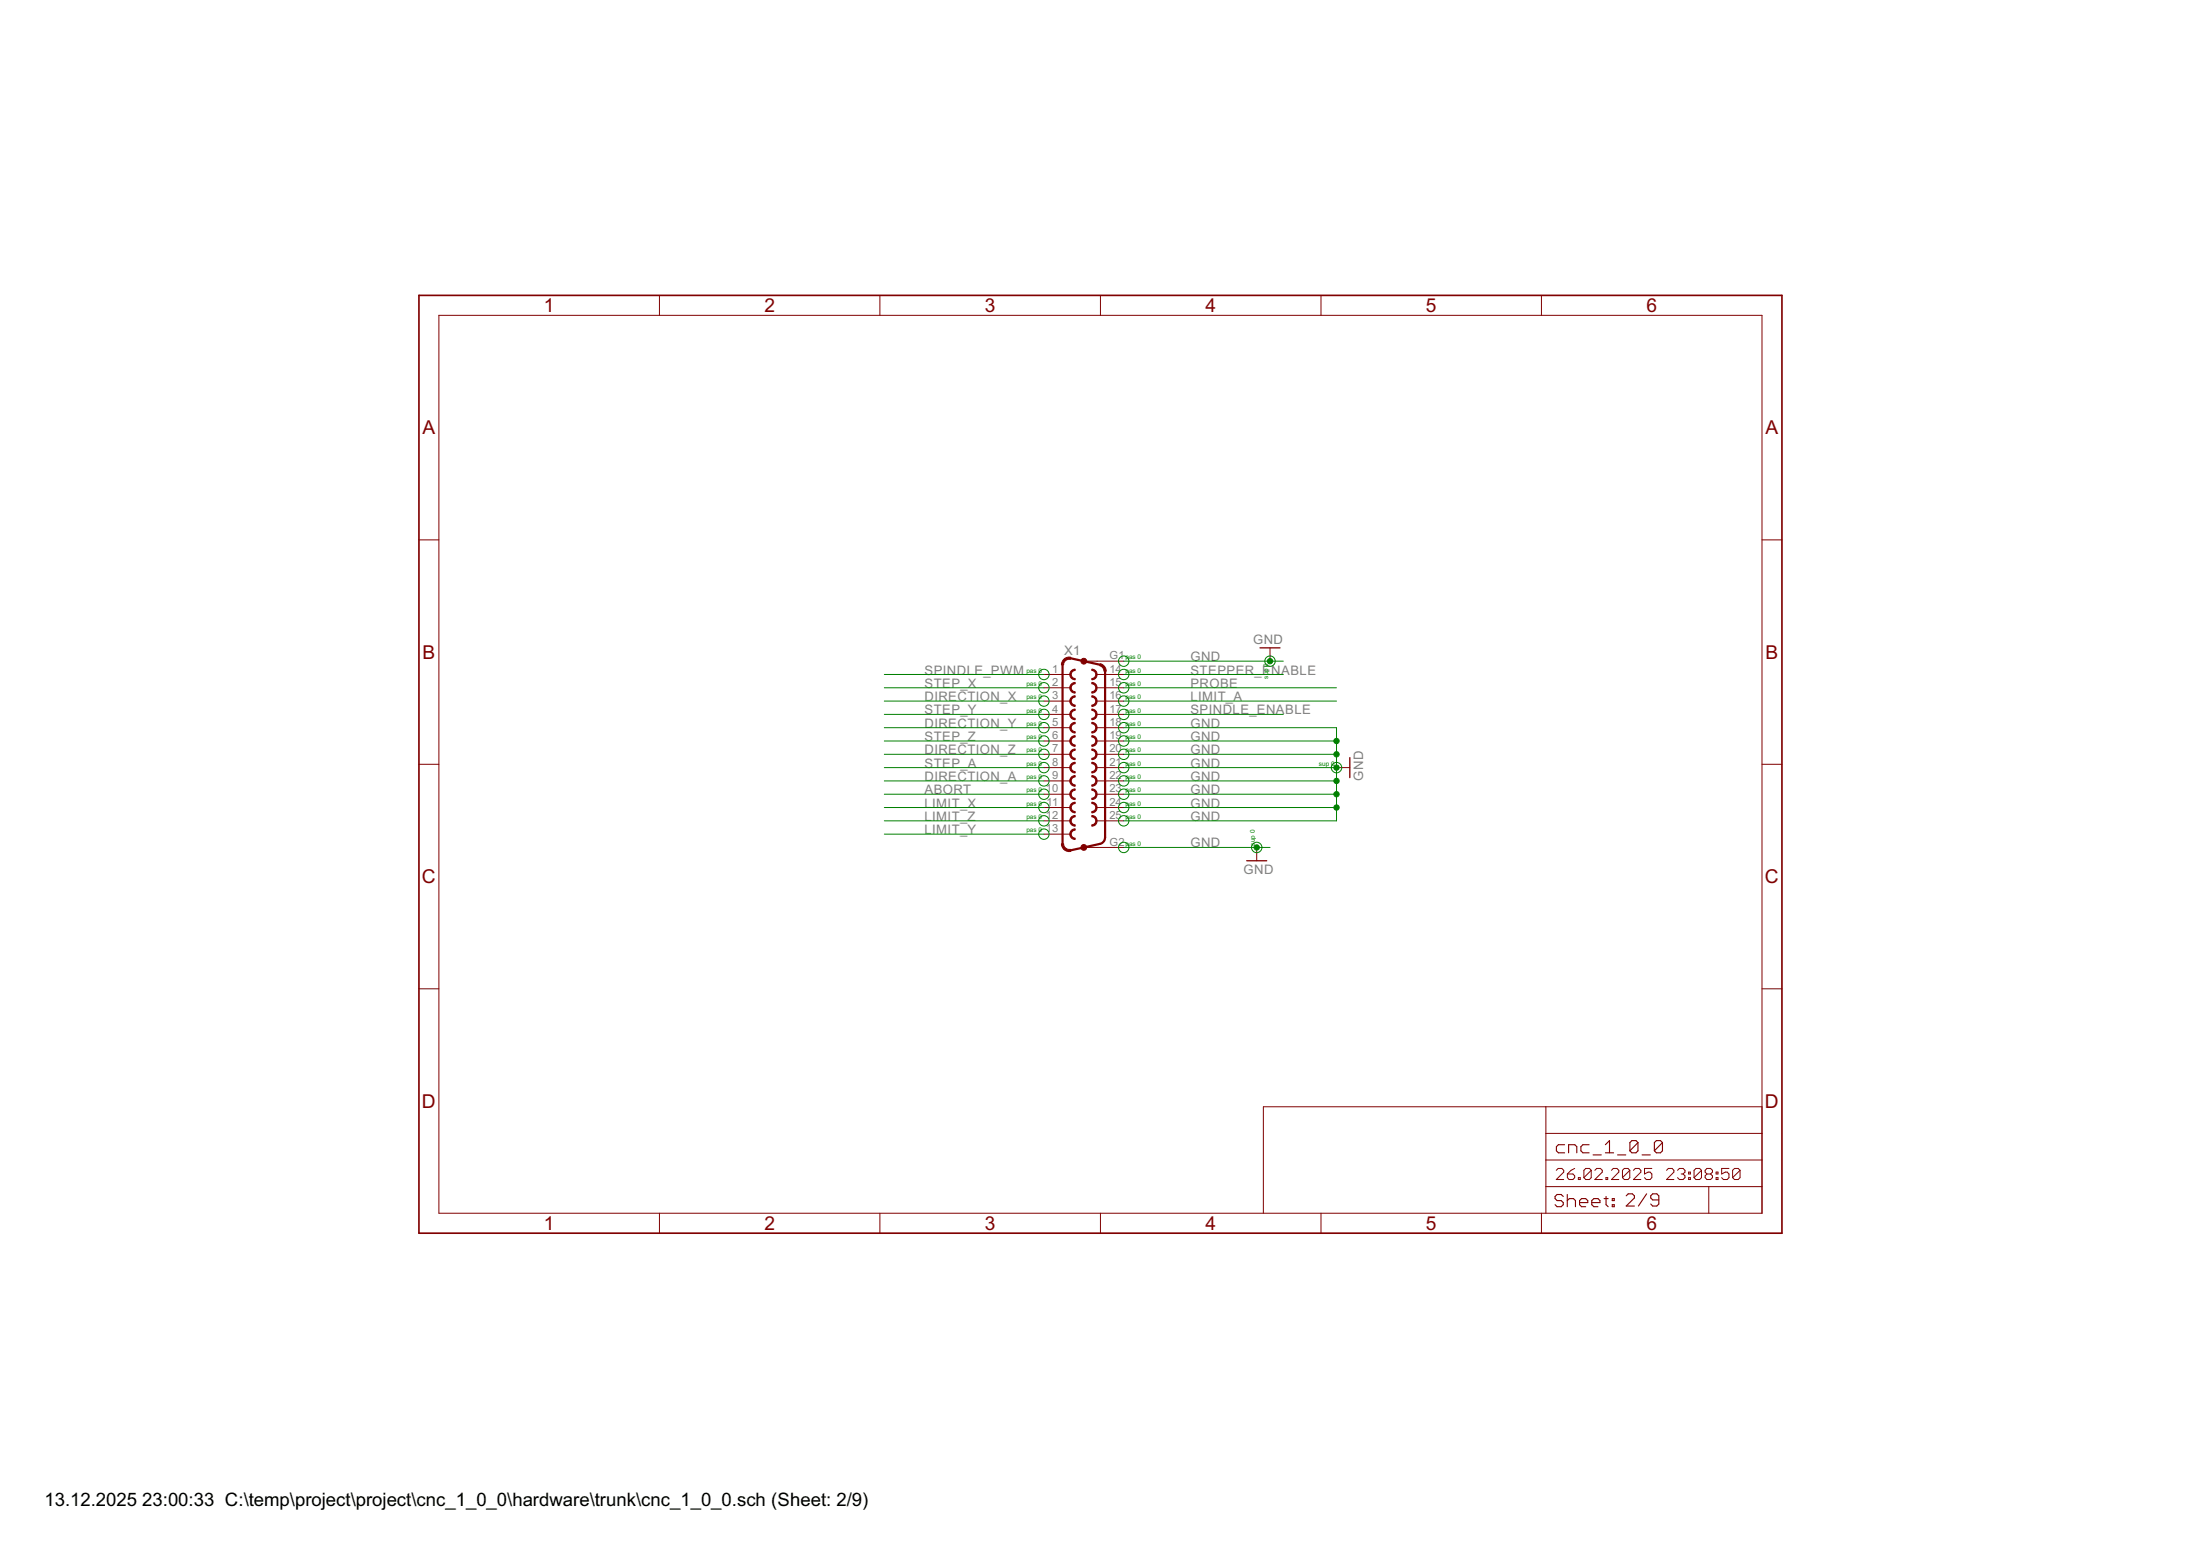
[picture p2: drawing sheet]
<svg xmlns="http://www.w3.org/2000/svg" width="420mm" height="297mm" viewBox="0 0 420 297" stroke-linecap="round" stroke-linejoin="round" font-family="sans-serif">
<g fill="none" stroke="#800000" stroke-width=".19">
<path d="M125.9 56.4v3.8M168 56.4v3.8M210.2 56.4v3.8M252.3 56.4v3.8M294.4 56.4v3.8M83.8 60.2h252.7v171.4h-252.7zM80 103.1h3.8M336.5 103.1h3.8M199.4 128.8h5M199.4 131.3h5M199.4 133.8h5M199.4 136.4h5"/>
<path d="M199.4 138.9h5M207 126.2h7.6M209.5 128.8h5.1M209.5 131.3h5.1M209.5 133.8h5.1M209.5 136.4h5.1M209.5 138.9h5.1M242.5 123.7v2.5M80 145.9h3.8M199.4 141.5h5M199.4 144h5M199.4 146.5h5"/>
<path d="M199.4 149.1h5M199.4 151.6h5M199.4 154.2h5M199.4 156.7h5M199.4 159.2h5M209.5 141.5h5.1M209.5 144h5.1M209.5 146.5h5.1M209.5 149.1h5.1M209.5 151.6h5.1M209.5 154.2h5.1M209.5 156.7h5.1"/>
<path d="M255.2 146.5h2.6M336.5 145.9h3.8M207 161.8h7.6M240 161.8v2.5M80 188.8h3.8M336.5 188.8h3.8M295.2 211.3v20.3M295.2 216.4h41.3M336.5 211.3h-95.2v20.3M125.9 231.6v3.8M168 231.6v3.8M210.2 231.6v3.8"/>
<path d="M252.3 231.6v3.8M294.4 231.6v3.8M295.2 226.5h41.3M295.2 221.4h41.3M297.2 223.4l.4-.3h.7l.3 .3v.4l-1.4 1.4h1.4M299.3 224.1h1.1l.3 .4v.3l-.3 .4h-.7l-.4-.4zM300.7 223.1l-.7 .3-.7 .7M301.4 224.8h.4v.4h-.4zM303.9 223.4v1.4l-.3 .4h-.7l-.4-.4M303.9 223.4l-.3-.3h-.7l-.4 .3v1.4M303.9 223.4l-1.4 1.4M304.6 223.4l.3-.3h.7l.4 .3v.4l-1.4 1.4h1.4"/>
<path d="M306.7 224.8h.3v.4h-.3zM307.8 223.4l.3-.3h.7l.4 .3v.4l-1.4 1.4h1.4M311.3 223.4v1.4l-.4 .4h-.7l-.3-.4M311.3 223.4l-.4-.3h-.7l-.3 .3v1.4M311.3 223.4l-1.4 1.4M312 223.4l.3-.3h.7l.4 .3v.4l-1.4 1.4h1.4M315.5 223.1h-1.4v1l.7-.3h.3l.4 .3v.7l-.4 .4h-.7l-.3-.4M318.3 223.4l.3-.3h.7l.4 .3v.4l-1.4 1.4h1.4M320.4 223.4l.3-.3h.7l.4 .3v.4l-.4 .3M321.1 224.1h.3M321.4 224.1l.4 .4v.3l-.4 .4h-.7l-.3-.4M322.5 224.8h.3v.4h-.3z"/>
<path d="M322.5 223.8h.3v.3h-.3zM325 223.4v1.4l-.4 .4h-.7l-.4-.4M325 223.4l-.4-.3h-.7l-.4 .3v1.4M325 223.4l-1.5 1.4M326 224.1l-.4 .4v.3l.4 .4h.7l.3-.4v-.3l-.3-.4M326 224.1l-.4-.3v-.4l.4-.3h.7l.3 .3v.4l-.3 .3M326 224.1h.7M326.3 226.5v5.1M327.7 224.8h.4v.4h-.4zM327.7 223.8h.4v.3h-.4zM330.2 223.1h-1.4v1l.7-.3h.4l.3 .3v.7l-.3 .4h-.8l-.3-.4M332.3 223.4v1.4l-.3 .4h-.7l-.4-.4"/>
<path d="M332.3 223.4l-.3-.3h-.7l-.4 .3v1.4M332.3 223.4l-1.4 1.4"/>
</g>
<g fill="none" stroke="#800000" stroke-width=".21">
<path d="M298.8 218.5h-1.2l-.4 .4v.8l.4 .4h1.2M303.5 218.5h-1.2l-.4 .4v.8l.4 .4h1.2M306.6 218.5l.8-.8v2.4M312.8 218.1v1.6l-.4 .4h-.7l-.4-.4M312.8 218.1l-.4-.4h-.7l-.4 .4v1.6M312.8 218.1l-1.5 1.6M317.5 218.1v1.6l-.4 .4h-.8l-.3-.4M317.5 218.1l-.4-.4h-.8l-.3 .4v1.6M317.5 218.1l-1.5 1.6M298.6 228.4l-.4-.4h-.8l-.4 .4v.4l.4 .4h.8l.4 .4v.4l-.4 .4h-.8l-.4-.4M299.3 228v2.4M299.3 229.2l.4-.4h.8l.4 .4v1.2"/>
<path d="M299.6 220.1v-1.6h1.2l.3 .4v1.2M301.7 229.6h1.5v-.4l-.4-.4h-.8l-.3 .4v.8l.3 .4h.8M304 229.6h1.6v-.4l-.4-.4h-.8l-.4 .4v.8l.4 .4h.8M304.2 220.5h1.6M306.3 228.8h.8M306.6 220.1h1.6M306.7 228.4v1.6l.4 .4M307.9 228.8h.4v.4h-.4zM307.9 230h.4v.4h-.4zM308.9 220.5h1.6M310.6 228.3l.4-.4h.7l.4 .4v.4l-1.5 1.5h1.5M313.6 220.5h1.6"/>
<path d="M314.5 227.9l-1.6 2.3M316.8 229.1h-1.2l-.3-.4v-.4l.3-.4h.8l.4 .4v1.5l-.4 .4h-.8l-.3-.4"/>
</g>
<path d="M80 56.4h260.3v179h-260.3z" fill="none" stroke="#800000" stroke-width=".32"/>
<g fill="#800000" stroke="#800000" stroke-width=".19">
<path d="M204.7 128l.5-.3h.1v.3a.76 .76 0 0 0-.7 .8 .76 .76 0 0 0 .7 .7v.3a1.01 1.01 0 0 1-.9-.7 1.01 1.01 0 0 1 .3-1.1z" fill-rule="evenodd"/>
<path d="M208.5 127.7a1.02 1.02 0 0 1 1 1.1 1.02 1.02 0 0 1-1 1v-.3a.76 .76 0 0 0 .8-.7 .76 .76 0 0 0-.8-.8z" fill-rule="evenodd"/>
<path d="M204.7 130.5l.5-.2h.1v.2a.76 .76 0 0 0-.7 .8 .76 .76 0 0 0 .7 .8v.2a1.01 1.01 0 0 1-.9-.6 1.01 1.01 0 0 1 .3-1.2z" fill-rule="evenodd"/>
<path d="M208.5 130.3a1.02 1.02 0 0 1 1 1 1.02 1.02 0 0 1-1 1v-.2a.76 .76 0 0 0 .8-.8 .76 .76 0 0 0-.8-.8z" fill-rule="evenodd"/>
<path d="M204.7 133.1l.5-.3h.1v.3a.76 .76 0 0 0-.7 .7 .76 .76 0 0 0 .7 .8v.3a1.01 1.01 0 0 1-.9-.7 1.01 1.01 0 0 1 .3-1.1z" fill-rule="evenodd"/>
<path d="M208.5 132.8a1.02 1.02 0 0 1 1 1 1.02 1.02 0 0 1-1 1.1v-.3a.76 .76 0 0 0 .8-.8 .76 .76 0 0 0-.8-.7z" fill-rule="evenodd"/>
<path d="M204.7 135.6l.5-.2h.1v.2a.76 .76 0 0 0-.7 .8 .76 .76 0 0 0 .7 .7v.3a1.01 1.01 0 0 1-.9-.7 1.01 1.01 0 0 1 .3-1.1z" fill-rule="evenodd"/>
<path d="M208.5 135.4a1.02 1.02 0 0 1 1 1 1.02 1.02 0 0 1-1 1v-.3a.76 .76 0 0 0 .8-.7 .76 .76 0 0 0-.8-.8z" fill-rule="evenodd"/>
<path d="M204.7 138.2l.5-.3h.1v.3a.76 .76 0 0 0-.7 .7 .76 .76 0 0 0 .7 .8v.2a1.01 1.01 0 0 1-.9-.6 1.01 1.01 0 0 1 .3-1.1z" fill-rule="evenodd"/>
<path d="M208.5 137.9a1.02 1.02 0 0 1 1 1 1.02 1.02 0 0 1-1 1v-.2a.76 .76 0 0 0 .8-.8 .76 .76 0 0 0-.8-.7z" fill-rule="evenodd"/>
<path d="M204.7 140.7l.6-.3v.3a.76 .76 0 0 0-.7 .8 .76 .76 0 0 0 .7 .7v.3a1.02 1.02 0 0 1-.9-.7 1.02 1.02 0 0 1 .3-1.1z" fill-rule="evenodd"/>
<path d="M208.5 140.4a1.02 1.02 0 0 1 1 1.1 1.02 1.02 0 0 1-1 1v-.3a.76 .76 0 0 0 .8-.7 .76 .76 0 0 0-.8-.8z" fill-rule="evenodd"/>
<path d="M204.7 143.2l.6-.2v.2a.76 .76 0 0 0-.7 .8 .76 .76 0 0 0 .7 .8v.2a1.02 1.02 0 0 1-.9-.7 1.02 1.02 0 0 1 .3-1.1z" fill-rule="evenodd"/>
<path d="M208.5 143a1.02 1.02 0 0 1 1 1 1.02 1.02 0 0 1-1 1v-.2a.76 .76 0 0 0 .8-.8 .76 .76 0 0 0-.8-.8z" fill-rule="evenodd"/>
<path d="M204.7 145.8l.6-.3v.3a.76 .76 0 0 0-.7 .7 .76 .76 0 0 0 .7 .8v.3a1.02 1.02 0 0 1-.9-.7 1.02 1.02 0 0 1 .3-1.1z" fill-rule="evenodd"/>
<path d="M208.5 145.5a1.02 1.02 0 0 1 1 1 1.02 1.02 0 0 1-1 1.1v-.3a.76 .76 0 0 0 .8-.8 .76 .76 0 0 0-.8-.7z" fill-rule="evenodd"/>
<path d="M204.7 148.3l.6-.2v.2a.76 .76 0 0 0-.7 .8 .76 .76 0 0 0 .7 .7v.3a1.02 1.02 0 0 1-.9-.7 1.02 1.02 0 0 1 .3-1.1z" fill-rule="evenodd"/>
<path d="M208.5 148.1a1.02 1.02 0 0 1 1 1 1.02 1.02 0 0 1-1 1v-.3a.76 .76 0 0 0 .8-.7 .76 .76 0 0 0-.8-.8z" fill-rule="evenodd"/>
<path d="M204.7 150.8l.6-.2v.3a.76 .76 0 0 0-.7 .7 .76 .76 0 0 0 .7 .8v.2a1.02 1.02 0 0 1-.9-.6 1.02 1.02 0 0 1 .3-1.2z" fill-rule="evenodd"/>
<path d="M208.5 150.6a1.02 1.02 0 0 1 1 1 1.02 1.02 0 0 1-1 1v-.2a.76 .76 0 0 0 .8-.8 .76 .76 0 0 0-.8-.7z" fill-rule="evenodd"/>
<path d="M204.7 153.4l.6-.3v.3a.76 .76 0 0 0-.7 .8 .76 .76 0 0 0 .7 .7v.3a1.02 1.02 0 0 1-.9-.7 1.02 1.02 0 0 1 .3-1.1z" fill-rule="evenodd"/>
<path d="M208.5 153.1a1.02 1.02 0 0 1 1 1.1 1.02 1.02 0 0 1-1 1v-.3a.76 .76 0 0 0 .8-.7 .76 .76 0 0 0-.8-.8z" fill-rule="evenodd"/>
<path d="M204.7 155.9l.6-.2v.2a.76 .76 0 0 0-.7 .8 .76 .76 0 0 0 .7 .8v.2a1.02 1.02 0 0 1-.9-.7 1.02 1.02 0 0 1 .3-1.1z" fill-rule="evenodd"/>
<path d="M208.5 155.7a1.02 1.02 0 0 1 1 1 1.02 1.02 0 0 1-1 1v-.2a.76 .76 0 0 0 .8-.8 .76 .76 0 0 0-.8-.8z" fill-rule="evenodd"/>
<path d="M204.7 158.5l.6-.3v.3a.76 .76 0 0 0-.7 .7 .76 .76 0 0 0 .7 .8v.3a1.02 1.02 0 0 1-.9-.7 1.02 1.02 0 0 1 .3-1.1z" fill-rule="evenodd"/>
<path d="M203.1 125.9a1.42 1.42 0 0 1 1.4-.4l-.1 .4-.8 .1a1 1 0 0 0-.5 .9h-.4l.1-.5z" fill-rule="evenodd"/>
<path d="M210.1 126.7l.5 .2a1.5 1.5 0 0 1 .7 1.2h-.5a1.09 1.09 0 0 0-.8-1z" fill-rule="evenodd"/>
<path d="M202.7 161.1h.4a1.08 1.08 0 0 0 1.3 1l.1 .4a1.46 1.46 0 0 1-1.8-1.4z" fill-rule="evenodd"/>
<circle cx="207" cy="126.2" r=".56"/>
<circle cx="207" cy="161.8" r=".56"/>
</g>
<path d="M202.9 126.9v34.2M204.5 125.7l5.6 1.2M211.1 128.1l-.1 32-.2 .6-.5 .3-5.8 1.3" fill="none" stroke="#800000" stroke-width=".42"/>
<path d="M240.6 123.7h3.9M257.8 144.6v3.8M238.1 164.3h3.8" fill="none" stroke="#800000" stroke-width=".25"/>
<g fill="none" stroke="#008000" stroke-width=".19">
<path d="M168.9 128.8h30.5M168.9 131.3h30.5M168.9 133.8h30.5M168.9 136.4h30.5M168.9 138.9h30.5M214.6 128.8h30.5M214.6 131.3h40.6M214.6 133.8h40.6M214.6 136.4h30.5M214.6 138.9h40.6v17.8h-40.6M214.6 126.2h30.5M168.9 141.5h30.5"/>
<path d="M168.9 144h30.5M168.9 146.5h30.5M168.9 149.1h30.5M168.9 151.6h30.5M168.9 154.2h30.5M168.9 156.7h30.5M168.9 159.2h30.5M214.6 141.5h40.6M214.6 144h40.6M214.6 146.5h40.6M214.6 149.1h40.6M214.6 151.6h40.6"/>
<path d="M214.6 154.2h40.6M214.6 161.8h27.9"/>
<circle cx="199.4" cy="136.4" r=".99"/>
<circle cx="199.4" cy="138.9" r=".99"/>
<circle cx="199.4" cy="128.8" r=".99"/>
<circle cx="199.4" cy="131.3" r=".99"/>
<circle cx="199.4" cy="133.8" r=".99"/>
<circle cx="214.6" cy="136.4" r=".99"/>
<circle cx="214.6" cy="126.2" r=".99"/>
<circle cx="214.6" cy="128.8" r=".99"/>
<circle cx="214.6" cy="138.9" r=".99"/>
<circle cx="214.6" cy="131.3" r=".99"/>
<circle cx="214.6" cy="133.8" r=".99"/>
<circle cx="242.5" cy="126.2" r=".99"/>
<circle cx="199.4" cy="151.6" r=".99"/>
<circle cx="199.4" cy="156.7" r=".99"/>
<circle cx="199.4" cy="144" r=".99"/>
<circle cx="199.4" cy="154.2" r=".99"/>
<circle cx="199.4" cy="159.2" r=".99"/>
<circle cx="199.4" cy="141.5" r=".99"/>
<circle cx="199.4" cy="146.5" r=".99"/>
<circle cx="199.4" cy="149.1" r=".99"/>
<circle cx="214.6" cy="151.6" r=".99"/>
<circle cx="214.6" cy="156.7" r=".99"/>
<circle cx="214.6" cy="144" r=".99"/>
<circle cx="214.6" cy="141.5" r=".99"/>
<circle cx="214.6" cy="146.5" r=".99"/>
<circle cx="214.6" cy="149.1" r=".99"/>
<circle cx="214.6" cy="154.2" r=".99"/>
<circle cx="255.2" cy="146.5" r=".99"/>
<circle cx="214.6" cy="161.8" r=".99"/>
<circle cx="240" cy="161.8" r=".99"/>
</g>
<g fill="#008000" stroke="#008000" stroke-width=".19">
<circle cx="242.5" cy="126.2" r=".51"/>
<circle cx="240" cy="161.8" r=".51"/>
<circle cx="255.2" cy="141.5" r=".51"/>
<circle cx="255.2" cy="144" r=".51"/>
<circle cx="255.2" cy="146.5" r=".51"/>
<circle cx="255.2" cy="149.1" r=".51"/>
<circle cx="255.2" cy="151.6" r=".51"/>
<circle cx="255.2" cy="154.2" r=".51"/>
</g>
<g font-size="4.1" fill="#800000">
<text x="103.9" y="59.6">1</text>
<text x="146" y="59.6">2</text>
<text x="188.1" y="59.6">3</text>
<text x="230.2" y="59.6">4</text>
<text x="272.3" y="59.6">5</text>
<text x="314.4" y="59.6">6</text>
<text x="80.7" y="82.9">A</text>
<text x="337.2" y="82.9">A</text>
<text x="80.7" y="125.8">B</text>
<text x="337.2" y="125.8">B</text>
<text x="80.6" y="168.6">C</text>
<text x="337.1" y="168.6">C</text>
<text x="80.6" y="211.5">D</text>
<text x="337.1" y="211.5">D</text>
<text x="103.9" y="234.8">1</text>
<text x="146" y="234.8">2</text>
<text x="188.1" y="234.8">3</text>
<text x="230.2" y="234.8">4</text>
<text x="272.3" y="234.8">5</text>
<text x="314.4" y="234.8">6</text>
</g>
<g font-size="4">
<text x="8.5" y="287.5">13.12.2025</text>
<text x="27.2" y="287.5">23:00:33 C:\temp\project\project\cnc_1_0_0\hardware\trunk\cnc_1_0_0.sch (Sheet: 2/9)</text>
</g>
<g font-size="2.8" fill="#808080">
<text x="203.2" y="125">X1</text>
<text x="239.3" y="122.9">GND</text>
<text x="176.6" y="128.8">SPINDLE_PWM</text>
<text x="176.6" y="131.3">STEP_X</text>
<text x="227.3" y="128.8">STEPPER_ENABLE</text>
<text x="227.3" y="131.3">PROBE</text>
<text x="227.3" y="126.2">GND</text>
<text x="176.6" y="133.8">DIRECTION_X</text>
<text x="176.6" y="136.4">STEP_Y</text>
<text x="227.3" y="133.8">LIMIT_A</text>
<text x="227.3" y="136.4">SPINDLE_ENABLE</text>
<text x="176.6" y="138.9">DIRECTION_Y</text>
<text x="176.6" y="141.5">STEP_Z</text>
<text x="176.6" y="144">DIRECTION_Z</text>
<text x="227.3" y="138.9">GND</text>
<text x="227.3" y="141.5">GND</text>
<text x="227.3" y="144">GND</text>
<text x="176.6" y="146.5">STEP_A</text>
<text x="176.6" y="149.1">DIRECTION_A</text>
<text x="227.3" y="146.5">GND</text>
<text x="227.3" y="149.1">GND</text>
<text x="260.3" y="149" transform="rotate(-90 260.3 149)">GND</text>
<text x="176.6" y="151.6">ABORT</text>
<text x="176.6" y="154.2">LIMIT_X</text>
<text x="227.3" y="151.6">GND</text>
<text x="227.3" y="154.2">GND</text>
<text x="176.6" y="156.7">LIMIT_Z</text>
<text x="176.6" y="159.2">LIMIT_Y</text>
<text x="227.3" y="161.8">GND</text>
<text x="227.3" y="156.7">GND</text>
<text x="237.5" y="166.9">GND</text>
</g>
<g font-size="2.4" fill="#808080">
<text x="211.9" y="125.9">G1</text>
<text x="200.9" y="128.4">1</text>
<text x="200.9" y="130.9">2</text>
<text x="211.9" y="128.4">14</text>
<text x="211.9" y="130.9">15</text>
<text x="200.9" y="133.5">3</text>
<text x="200.9" y="136">4</text>
<text x="211.9" y="133.5">16</text>
<text x="211.9" y="136">17</text>
<text x="200.9" y="138.6">5</text>
<text x="200.9" y="141.1">6</text>
<text x="200.9" y="143.6">7</text>
<text x="211.9" y="138.6">18</text>
<text x="211.9" y="141.1">19</text>
<text x="211.9" y="143.6">20</text>
<text x="200.9" y="146.2">8</text>
<text x="200.9" y="148.7">9</text>
<text x="211.9" y="146.2">21</text>
<text x="211.9" y="148.7">22</text>
<text x="199.7" y="151.3">10</text>
<text x="199.9" y="153.8">11</text>
<text x="211.9" y="151.3">23</text>
<text x="211.9" y="153.8">24</text>
<text x="199.7" y="156.3">12</text>
<text x="199.7" y="158.9">13</text>
<text x="211.9" y="156.3">25</text>
<text x="211.9" y="161.4">G2</text>
</g>
<g font-size="1.4" fill="#008000">
<text x="215" y="125.9">pas 0</text>
<text x="196" y="128.4">pas 0</text>
<text x="196" y="130.9">pas 0</text>
<text x="215" y="128.4">pas 0</text>
<text x="215" y="130.9">pas 0</text>
<text x="242.2" y="129.6" transform="rotate(-90 242.2 129.6)">sup 0</text>
<text x="196" y="133.5">pas 0</text>
<text x="196" y="136">pas 0</text>
<text x="215" y="133.5">pas 0</text>
<text x="215" y="136">pas 0</text>
<text x="196" y="138.6">pas 0</text>
<text x="196" y="141.1">pas 0</text>
<text x="196" y="143.6">pas 0</text>
<text x="215" y="138.6">pas 0</text>
<text x="215" y="141.1">pas 0</text>
<text x="215" y="143.6">pas 0</text>
<text x="196" y="146.2">pas 0</text>
<text x="196" y="148.7">pas 0</text>
<text x="215" y="146.2">pas 0</text>
<text x="215" y="148.7">pas 0</text>
<text x="251.9" y="146.2">sup 0</text>
<text x="196" y="151.3">pas 0</text>
<text x="196" y="153.8">pas 0</text>
<text x="215" y="151.3">pas 0</text>
<text x="215" y="153.8">pas 0</text>
<text x="196" y="156.3">pas 0</text>
<text x="196" y="158.9">pas 0</text>
<text x="215" y="156.3">pas 0</text>
<text x="215" y="161.4">pas 0</text>
<text x="239.6" y="161.4" transform="rotate(-90 239.6 161.4)">sup 0</text>
</g>
</svg>
